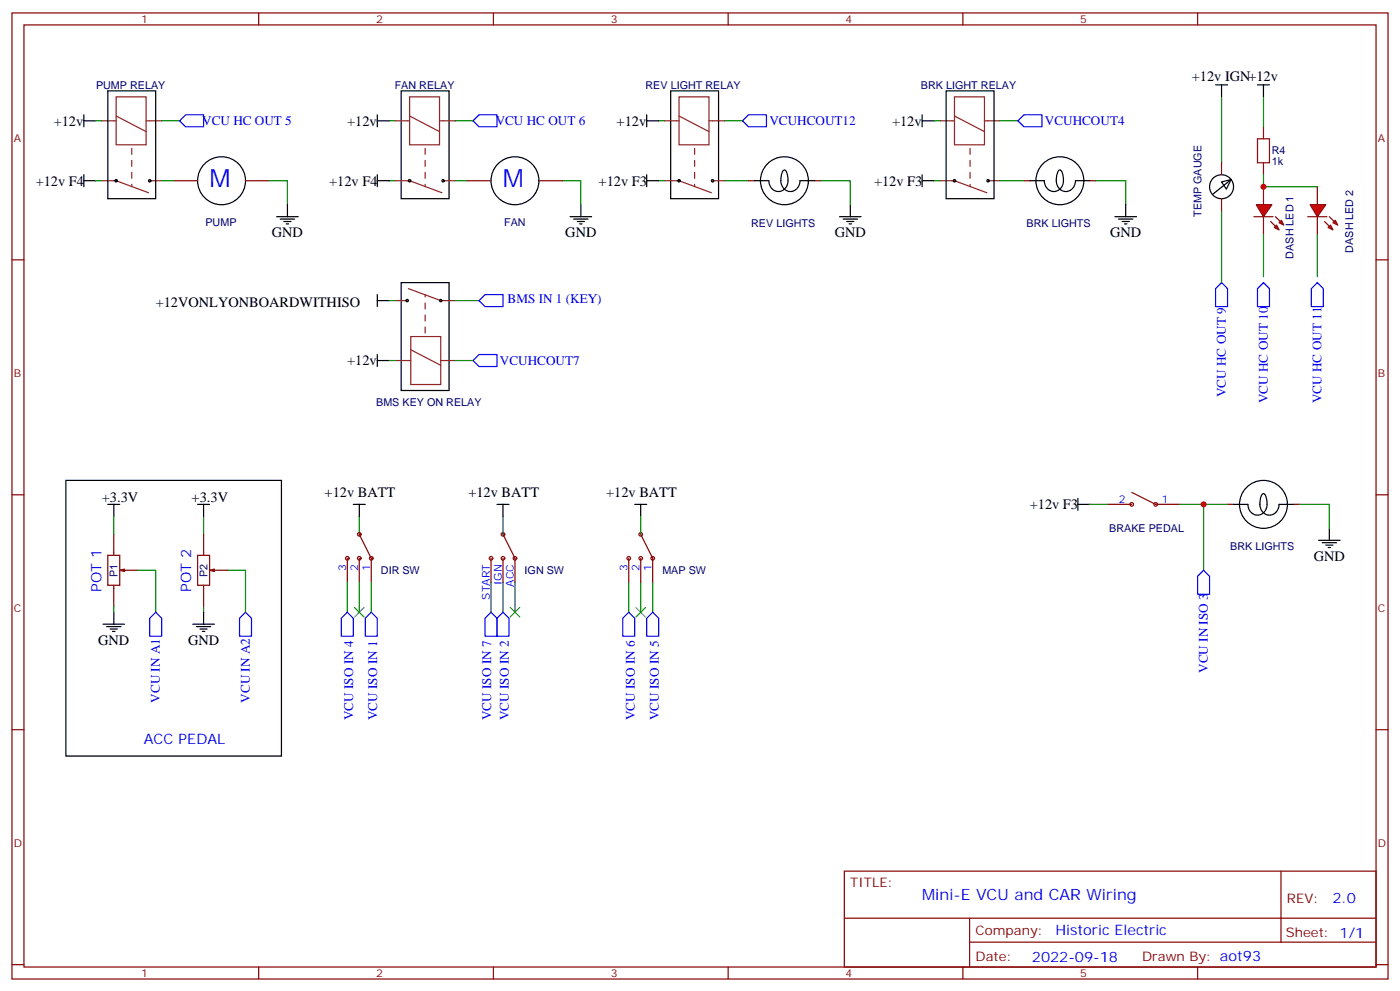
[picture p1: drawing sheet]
<svg xmlns="http://www.w3.org/2000/svg" width="412mm" height="292mm" viewBox="0 0 412 292" stroke-linecap="round" stroke-linejoin="round" font-family="sans-serif">
<g fill="none" stroke="#870000" stroke-width=".35">
<path d="M3.5 3.8h405.4v284.3h-405.4zM7.1 7.3h398.2v277.3h-398.2zM76.2 3.8v3.5M145.3 3.8v3.5M214.5 3.8v3.5M283.6 3.8v3.5M352.8 3.8v3.5M51.2 53.2h7M72.3 53.2h7.1M137.6 53.2h7M158.7 53.2h7.1M220.5 53.2h1.7"/>
<path d="M239.9 53.2h1.8M301.6 53.2h1.8M321 53.2h1.8M359.8 47.9v3.5M359.8 58.5v3.5M3.5 76.5h3.6M405.3 76.5h3.6M3.5 145.6h3.6M405.3 145.6h3.6M3.5 214.8h3.6M405.3 214.8h3.6M248.7 256.4h156.6v28.2h-156.6z"/>
<path d="M377.3 256.4v20.9M248.7 270.2h156.5M285.6 277.3h119.6M285.6 270.2v14.2M3.5 283.9h3.6M76.2 284.6v3.5M145.3 284.6v3.5M214.5 284.6v3.5M283.6 284.6v3.5M352.8 284.6v3.5M405.3 283.9h3.6"/>
</g>
<g fill="none" stroke="#000" stroke-width=".35">
<path d="M24.7 33.8v3.5M24.7 35.6h3.5M31.7 26.7h14.2v31.8h-14.2zM111.1 35.6h3.6M111.1 33.8v3.5M118.2 26.7h14.1v31.8h-14.1zM190.5 35.6h3.5M190.5 33.8v3.5M197.6 26.7h14.1v31.8h-14.1zM271.6 35.6h3.6M271.6 33.8v3.5M278.7 26.7h14.1v31.8h-14.1z"/>
<path d="M358.1 25h3.5M359.8 25v3.5M24.7 53.2h3.5M24.7 51.4v3.6M111.1 53.2h3.6M111.1 51.4v3.6M190.5 53.2h3.5M190.5 51.4v3.6M222.2 53.2h4.3a2.84 2.84 0 0 0 2.8 3.2 2.84 2.84 0 0 0 2.8-3.2l-.1-1.6a1.23 1.23 0 0 0-1.2-1.5 4.4 4.4 0 0 0 .8 6 2.84 2.84 0 0 0 4.1-2.9h4.2M271.6 53.2h3.6M271.6 51.4v3.6M303.4 53.2h4.2a2.84 2.84 0 0 0 2.8 3.2 2.84 2.84 0 0 0 2.9-3.2l-.2-1.6a1.23 1.23 0 0 0-1.2-1.5 4.4 4.4 0 0 0 .8 6 2.84 2.84 0 0 0 4.1-2.9h4.2"/>
<path d="M359.8 53.6l2.9-.8-1.5 2.9zM362.7 52.8l-5.3 4.3M81.5 63.8h6.3M82.5 64.5h4.3M83.6 65.2h2.1M84.3 65.9h.7M84.7 60.3v3.5M167.9 63.8h6.4M169 64.5h4.2M170 65.2h2.2M170.7 65.9h.7M171.1 60.3v3.5"/>
<path d="M247.3 63.8h6.3M248.4 64.5h4.2M249.4 65.2h2.1M250.1 65.9h.7M250.5 60.3v3.5M328.4 63.8h6.4M329.5 64.5h4.2M330.6 65.2h2.1M331.3 65.9h.7M331.6 60.3v3.5"/>
<circle cx="34.2" cy="53.2" r=".35"/>
<circle cx="44.1" cy="53.2" r=".35"/>
<circle cx="65.3" cy="53.2" r="7.1"/>
<circle cx="120.7" cy="53.2" r=".35"/>
<circle cx="130.5" cy="53.2" r=".35"/>
<circle cx="151.7" cy="53.2" r="7.1"/>
<circle cx="200" cy="53.2" r=".35"/>
<circle cx="209.9" cy="53.2" r=".35"/>
<circle cx="231.1" cy="53.2" r="7.1"/>
<circle cx="281.2" cy="53.2" r=".35"/>
<circle cx="291" cy="53.2" r=".35"/>
<circle cx="312.2" cy="53.2" r="7.1"/>
<circle cx="359.8" cy="55" r="3.5"/>
</g>
<g fill="none" stroke="#8c2424" stroke-width=".35">
<path d="M30 35.6h4.2M34.2 28.5h8.8v14.1h-8.8zM34.2 34.1l8.8 4.6M43 35.6h4.6M116.4 35.6h4.2M120.6 28.5h8.9v14.1h-8.9zM120.6 34.1l8.9 4.6M129.5 35.6h4.6M195.8 35.6h4.2M200 28.5h8.8v14.1h-8.8zM200 34.1l8.8 4.6M208.8 35.6h4.6"/>
<path d="M276.9 35.6h4.3M281.2 28.5h8.8v14.1h-8.8zM281.2 34.1l8.8 4.6M290 35.6h4.6M30 53.2h4.2M38.8 47.2v1.8M38.8 50.7v1.8M38.8 43.7v1.7M38.8 54.3v.7M44.1 53.2h3.5M116.4 53.2h4.2M125.2 47.2v1.8"/>
<path d="M125.2 50.7v1.8M125.2 43.7v1.7M125.2 54.3v.7M130.5 53.2h3.6M195.8 53.2h4.2M204.6 47.2v1.8M204.6 50.7v1.8M204.6 43.7v1.7M204.6 54.3v.7M209.9 53.2h3.5M276.9 53.2h4.3M285.8 47.2v1.8"/>
<path d="M285.8 50.7v1.8M285.8 43.7v1.7M285.8 54.3v.7M291 53.2h3.6"/>
</g>
<g fill="#8c2424" stroke="#8c2424" stroke-width=".35">
<path d="M34.2 53.2l9.5 3.5z"/>
<path d="M120.6 53.2l9.6 3.5z"/>
<path d="M200 53.2l9.5 3.5z"/>
<path d="M281.2 53.2l9.5 3.5z"/>
</g>
<g fill="none" stroke="#008700" stroke-width=".35">
<path d="M28.2 35.6h1.8M47.6 35.6h5.3M114.7 35.6h1.7M134.1 35.6h5.2M194 35.6h1.8M213.4 35.6h5.3M275.2 35.6h1.7M294.6 35.6h5.3M359.8 28.5v19.4M28.2 53.2h1.8M47.6 53.2h3.6M79.4 53.2h5.3v7.1"/>
<path d="M114.7 53.2h1.7M134.1 53.2h3.5M165.8 53.2h5.3v7.1M194 53.2h1.8M213.4 53.2h7.1M241.7 53.2h8.8v7.1M275.2 53.2h1.7M294.6 53.2h7M322.8 53.2h8.8v7.1M359.8 62v21.2"/>
</g>
<path d="M54.7 33.8h5.3v3.5h-5.3l-1.8-1.7zM141.1 33.8h5.3v3.5h-5.3l-1.8-1.7zM220.5 33.8h5.3v3.5h-5.3l-1.8-1.7zM299.9 35.6l1.7-1.8h5.3v3.5h-5.3zM359.8 83.2l1.8 1.7v5.3h-3.5v-5.3z" fill="none" stroke="#00f" stroke-width=".35"/>
<g fill="#f00" stroke="#870000" stroke-width=".35">
<path d="M370.1 60.3h4.5l-2.4 3.5z"/>
<path d="M369.4 63.8h5.6z"/>
</g>
<g fill="#870000" stroke="#870000" stroke-width=".35">
<path d="M375.7 63.8l1.4 1.4z"/>
<path d="M374.3 65.2l1.4 1.4z"/>
</g>
<g fill="#f00" stroke="#870000" stroke-width=".35">
<path d="M376.8 65.5l.7-.7 .7 1.5z"/>
<path d="M375.4 67l.7-.7 .7 1.4z"/>
</g>
<path d="M372.2 37.3v3.6M372.2 47.9v3.5M372.2 55v5.3M372.2 63.8v5.3" fill="none" stroke="#870000" stroke-width=".35"/>
<path d="M370.4 40.9h3.5v7h-3.5z" fill="none" stroke="#a10000" stroke-width=".35"/>
<g fill="#f00" stroke="#870000" stroke-width=".35">
<path d="M385.9 60.3h4.6l-2.4 3.5z"/>
<path d="M385.2 63.8h5.7z"/>
</g>
<g fill="#870000" stroke="#870000" stroke-width=".35">
<path d="M391.6 63.8l1.4 1.4z"/>
<path d="M390.2 65.2l1.4 1.4z"/>
</g>
<g fill="#f00" stroke="#870000" stroke-width=".35">
<path d="M392.6 65.5l.7-.7 .8 1.5z"/>
<path d="M391.2 67l.7-.7 .7 1.4z"/>
</g>
<g fill="none" stroke="#870000" stroke-width=".35">
<path d="M388.1 55v5.3M388.1 63.8v5.3M326.3 148.4h7.1M340.4 148.4h7.1M361.6 148.4h1.8M381 148.4h1.8M102.3 164.3v7.1M105.8 164.3v7.1M109.4 164.3v7.1M144.6 164.3v7.1M148.2 164.3v7.1M151.7 164.3v7.1"/>
<path d="M185.2 164.3v7.1M188.7 164.3v7.1M192.3 164.3v7.1"/>
</g>
<g fill="none" stroke="#008700" stroke-width=".35">
<path d="M372.2 28.5v8.8M372.2 51.4v3.6h15.9M372.2 69.1v12.3M388.1 69.1v12.3M114.7 88.5h1.7M134.1 88.5h7M114.7 106.1h1.7M134.1 106.1h5.2M33.5 152v5.3M60 152v5.3M105.8 152v5.3M148.2 152v5.3"/>
<path d="M188.7 152v5.3M321 148.4h5.3M347.5 148.4h14.1M354.5 148.4v19.5M382.8 148.4h8.8v7.1M33.5 178.4v1.8M40.6 167.9h5.3v12.3M60 178.4v1.8M67 167.9h5.3v12.3M102.3 171.4v8.8M105.8 171.4v8.8M109.4 171.4v8.8"/>
<path d="M144.6 171.4v8.8M148.2 171.4v8.8M151.7 171.4v8.8M185.2 171.4v8.8M188.7 171.4v8.8M192.3 171.4v8.8"/>
</g>
<g fill="none" stroke="#000" stroke-width=".35">
<path d="M370.4 25h3.5M372.2 25v3.5M111.1 88.5h3.6M111.1 86.7v3.5M118.2 83.2h14.1v31.7h-14.1zM111.1 104.4v3.5M111.1 106.1h3.6M19.4 141.4h63.5v81.1h-63.5zM31.7 148.4h3.6M33.5 148.4v3.6M58.2 148.4h3.5M60 148.4v3.6"/>
<path d="M104.1 148.4h3.5M105.8 148.4v3.6M146.4 148.4h3.5M148.2 148.4v3.6M187 148.4h3.5M188.7 148.4v3.6M317.5 148.4h3.5M317.5 146.7v3.5M363.4 148.4h4.2a2.84 2.84 0 0 0 2.8 3.2 2.84 2.84 0 0 0 2.8-3.2l-.1-1.6a1.23 1.23 0 0 0-1.2-1.4 4.4 4.4 0 0 0 .8 5.9 2.84 2.84 0 0 0 4.1-2.9h4.2M388.4 159h6.4M389.5 159.7h4.2M391.6 155.5v3.5"/>
<path d="M390.5 160.4h2.1M391.2 161.1h.7M30.3 183.7h6.4M31.4 184.4h4.2M32.5 185.1h2.1M33.2 185.8h.7M33.5 180.2v3.5M56.8 183.7h6.3M57.9 184.4h4.2M58.9 185.1h2.1M59.6 185.8h.7M60 180.2v3.5"/>
<circle cx="119.9" cy="88.5" r=".35"/>
<circle cx="129.8" cy="88.5" r=".35"/>
<circle cx="372.2" cy="148.4" r="7.1"/>
</g>
<g fill="none" stroke="#00f" stroke-width=".35">
<path d="M141.1 88.5l1.8-1.8h5.3v3.5h-5.3zM370.4 84.9l1.8-1.7 1.7 1.7v5.3h-3.5zM386.3 84.9l1.8-1.7 1.7 1.7v5.3h-3.5zM139.3 106.1l1.8-1.7h5.3v3.5h-5.3zM354.5 167.9l1.8 1.7v5.3h-3.5v-5.3zM45.9 180.2l1.7 1.8v5.3h-3.5v-5.3zM70.6 182l1.7-1.8 1.8 1.8v5.3h-3.5zM102.3 180.2l1.8 1.8v5.3h-3.6v-5.3zM109.4 180.2l1.7 1.8v5.3h-3.5v-5.3zM144.6 180.2l1.8 1.8v5.3h-3.5v-5.3zM148.2 180.2l1.7 1.8v5.3h-3.5v-5.3zM185.2 180.2l1.8 1.8v5.3h-3.6v-5.3z"/>
<path d="M192.3 180.2l1.7 1.8v5.3h-3.5v-5.3z"/>
</g>
<g fill="#850000" stroke="#850000" stroke-width=".35">
<path d="M35.3 167.9l1.4-.4v.7z"/>
<path d="M61.7 167.9l1.4-.4v.7z"/>
</g>
<path d="M33.5 157.3v6.1M60 157.3v6.1M31.7 163.4h3.6v8.9h-3.6zM33.5 172.3v6.1M35.3 167.9h5.3M58.2 163.4h3.5v8.9h-3.5zM60 172.3v6.1M61.7 167.9h5.3" fill="none" stroke="#850000" stroke-width=".35"/>
<g fill="none" stroke="#900" stroke-width=".35">
<path d="M105.8 157.3l3.6 7M148.2 157.3l3.5 7M188.7 157.3l3.6 7M333.4 144.9l7 3.5"/>
<circle cx="105.8" cy="157.3" r=".53"/>
<circle cx="148.2" cy="157.3" r=".53"/>
<circle cx="188.7" cy="157.3" r=".53"/>
<circle cx="333.4" cy="148.4" r=".53"/>
<circle cx="340.4" cy="148.4" r=".53"/>
<circle cx="102.3" cy="164.3" r=".53"/>
<circle cx="105.8" cy="164.3" r=".53"/>
<circle cx="109.4" cy="164.3" r=".53"/>
<circle cx="144.6" cy="164.3" r=".53"/>
<circle cx="148.2" cy="164.3" r=".53"/>
<circle cx="151.7" cy="164.3" r=".53"/>
<circle cx="185.2" cy="164.3" r=".53"/>
<circle cx="188.7" cy="164.3" r=".53"/>
<circle cx="192.3" cy="164.3" r=".53"/>
</g>
<path d="M104.4 178.8l2.8 2.8M107.2 178.8l-2.8 2.8M150.3 178.8l2.8 2.8M153.1 178.8l-2.8 2.8M187.3 178.8l2.8 2.8M190.1 178.8l-2.8 2.8" fill="none" stroke="#3c3" stroke-width=".35"/>
<path d="M116.4 88.5h3.5M121 99.1h8.8v14.1h-8.8zM125.2 92.7v1.8M125.2 89.2v1.7M125.2 96.2v1.8M125.2 86.7v.7M129.8 88.5h4.3M116.4 106.1h4.6M121 102.9l8.8 4.6M129.8 106.1h4.3" fill="none" stroke="#8c2424" stroke-width=".35"/>
<path d="M120.3 84.9l9.5 3.6z" fill="#8c2424" stroke="#8c2424" stroke-width=".35"/>
<g fill="#c00">
<circle cx="372.2" cy="55" r=".88"/>
<circle cx="354.5" cy="148.4" r=".88"/>
</g>
<g font-size="7.4" fill="#00f">
<text x="61.7" y="55">M</text>
<text x="148.2" y="55">M</text>
</g>
<text font-size="4.6" fill="#00f" x="271.6" y="264.9">Mini-E VCU and CAR Wiring</text>
<g font-size="4.2">
<text x="351.1" y="23.8">+12v IGN+12v</text>
<text x="15.8" y="37">+12v</text>
<text x="102.2" y="37">+12v</text>
<text x="181.6" y="37">+12v</text>
<text x="262.8" y="37">+12v</text>
<text x="10.5" y="54.6">+12v F4</text>
<text x="96.9" y="54.6">+12v F4</text>
<text x="176.3" y="54.6">+12v F3</text>
<text x="257.5" y="54.6">+12v F3</text>
<text x="80.1" y="69.8">GND</text>
<text x="166.5" y="69.8">GND</text>
<text x="245.9" y="69.8">GND</text>
<text x="327" y="69.8">GND</text>
<text x="45.9" y="90.2">+12VONLYONBOARDWITHISO</text>
<text x="102.2" y="107.6">+12v</text>
<text x="30" y="147.7">+3.3V</text>
<text x="56.4" y="147.7">+3.3V</text>
<text x="95.6" y="146.4">+12v BATT</text>
<text x="138" y="146.4">+12v BATT</text>
<text x="178.5" y="146.4">+12v BATT</text>
<text x="303.3" y="149.8">+12v F3</text>
<text x="387" y="165">GND</text>
<text x="28.9" y="189.7">GND</text>
<text x="55.4" y="189.7">GND</text>
</g>
<g font-size="4.2" fill="#00f">
<text x="29.9" y="174.1" transform="rotate(-90 29.9 174.1)">POT 1</text>
<text x="56.4" y="174.1" transform="rotate(-90 56.4 174.1)">POT 2</text>
<text x="42.3" y="219">ACC PEDAL</text>
<text x="392.5" y="265.7">2.0</text>
<text x="310.9" y="275.2">Historic Electric</text>
<text x="304" y="283">2022-09-18</text>
</g>
<g font-size="3.9" fill="#00f">
<text x="59.6" y="36.9">VCU HC OUT 5</text>
<text x="146" y="36.9">VCU HC OUT 6</text>
<text x="226.7" y="36.8">VCUHCOUT12</text>
<text x="307.8" y="36.8">VCUHCOUT4</text>
<text x="149.5" y="89.2">BMS IN 1 (KEY)</text>
<text x="147.3" y="107.4">VCUHCOUT7</text>
<text x="361.1" y="116.9" transform="rotate(-90 361.1 116.9)">VCU HC OUT 9</text>
<text x="373.4" y="118.7" transform="rotate(-90 373.4 118.7)">VCU HC OUT 10</text>
<text x="389.3" y="118.7" transform="rotate(-90 389.3 118.7)">VCU HC OUT 11</text>
<text x="355.8" y="198" transform="rotate(-90 355.8 198)">VCU IN ISO 3</text>
<text x="47.1" y="206.9" transform="rotate(-90 47.1 206.9)">VCU IN A1</text>
<text x="73.6" y="206.9" transform="rotate(-90 73.6 206.9)">VCU IN A2</text>
<text x="104.1" y="211.9" transform="rotate(-90 104.1 211.9)">VCU ISO IN 4</text>
<text x="111.1" y="211.9" transform="rotate(-90 111.1 211.9)">VCU ISO IN 1</text>
<text x="144.6" y="211.9" transform="rotate(-90 144.6 211.9)">VCU ISO IN 7</text>
<text x="149.9" y="211.9" transform="rotate(-90 149.9 211.9)">VCU ISO IN 2</text>
<text x="187" y="211.9" transform="rotate(-90 187 211.9)">VCU ISO IN 6</text>
<text x="194" y="211.9" transform="rotate(-90 194 211.9)">VCU ISO IN 5</text>
</g>
<g font-size="3.9" fill="#800">
<text x="250.5" y="261">TITLE:</text>
<text x="379.1" y="265.7">REV:</text>
<text x="287.4" y="275.2">Company:</text>
<text x="378.7" y="275.8">Sheet: 1/1</text>
<text x="287.4" y="282.9">Date:</text>
<text x="336.4" y="282.9">Drawn By: aot93</text>
</g>
<g font-size="3.2" fill="#800">
<text x="41.6" y="6.8">1</text>
<text x="110.8" y="6.8">2</text>
<text x="179.9" y="6.8">3</text>
<text x="249.1" y="6.8">4</text>
<text x="318.2" y="6.8">5</text>
<text x="4.1" y="41.9">A</text>
<text x="405.9" y="41.9">A</text>
<text x="4.1" y="111.1">B</text>
<text x="405.9" y="111.1">B</text>
<text x="4.1" y="180.2">C</text>
<text x="405.9" y="180.2">C</text>
<text x="4.1" y="249.3">D</text>
<text x="405.9" y="249.3">D</text>
<text x="41.6" y="287.6">1</text>
<text x="110.8" y="287.6">2</text>
<text x="179.9" y="287.6">3</text>
<text x="249.1" y="287.6">4</text>
<text x="318.2" y="287.6">5</text>
</g>
<g font-size="3.2" fill="#000080">
<text x="28.3" y="26.1">PUMP RELAY</text>
<text x="116.3" y="26.1">FAN RELAY</text>
<text x="190.2" y="26.1">REV LIGHT RELAY</text>
<text x="271.3" y="26.1">BRK LIGHT RELAY</text>
<text x="374.7" y="45.4">R4</text>
<text x="374.6" y="48.6">1k</text>
<text x="353.9" y="63.8" transform="rotate(-90 353.9 63.8)">TEMP GAUGE</text>
<text x="60.5" y="66.7">PUMP</text>
<text x="148.5" y="66.7">FAN</text>
<text x="221.3" y="66.7">REV LIGHTS</text>
<text x="302.4" y="66.7">BRK LIGHTS</text>
<text x="381" y="76.1" transform="rotate(-90 381 76.1)">DASH LED 1</text>
<text x="398.6" y="74.4" transform="rotate(-90 398.6 74.4)">DASH LED 2</text>
<text x="110.8" y="119.6">BMS KEY ON RELAY</text>
<text x="326.8" y="156.6">BRAKE PEDAL</text>
<text x="362.4" y="162">BRK LIGHTS</text>
<text x="34.7" y="169.9" transform="rotate(-90 34.7 169.9)">P1</text>
<text x="61.1" y="169.9" transform="rotate(-90 61.1 169.9)">P2</text>
<text x="112.2" y="169">DIR SW</text>
<text x="154.5" y="169">IGN SW</text>
<text x="195.1" y="169">MAP SW</text>
</g>
<g font-size="3.2" fill="#00f">
<text x="329.6" y="148.1">2</text>
<text x="342.2" y="148.1">1</text>
<text x="102" y="168.1" transform="rotate(-90 102 168.1)">3</text>
<text x="105.5" y="168.1" transform="rotate(-90 105.5 168.1)">2</text>
<text x="109" y="168.1" transform="rotate(-90 109 168.1)">1</text>
<text x="147.8" y="172.3" transform="rotate(-90 147.8 172.3)">IGN</text>
<text x="151.3" y="172.7" transform="rotate(-90 151.3 172.7)">ACC</text>
<text x="184.9" y="168.1" transform="rotate(-90 184.9 168.1)">3</text>
<text x="188.4" y="168.1" transform="rotate(-90 188.4 168.1)">2</text>
<text x="191.9" y="168.1" transform="rotate(-90 191.9 168.1)">1</text>
<text x="144.3" y="176.5" transform="rotate(-90 144.3 176.5)">START</text>
</g>
</svg>
